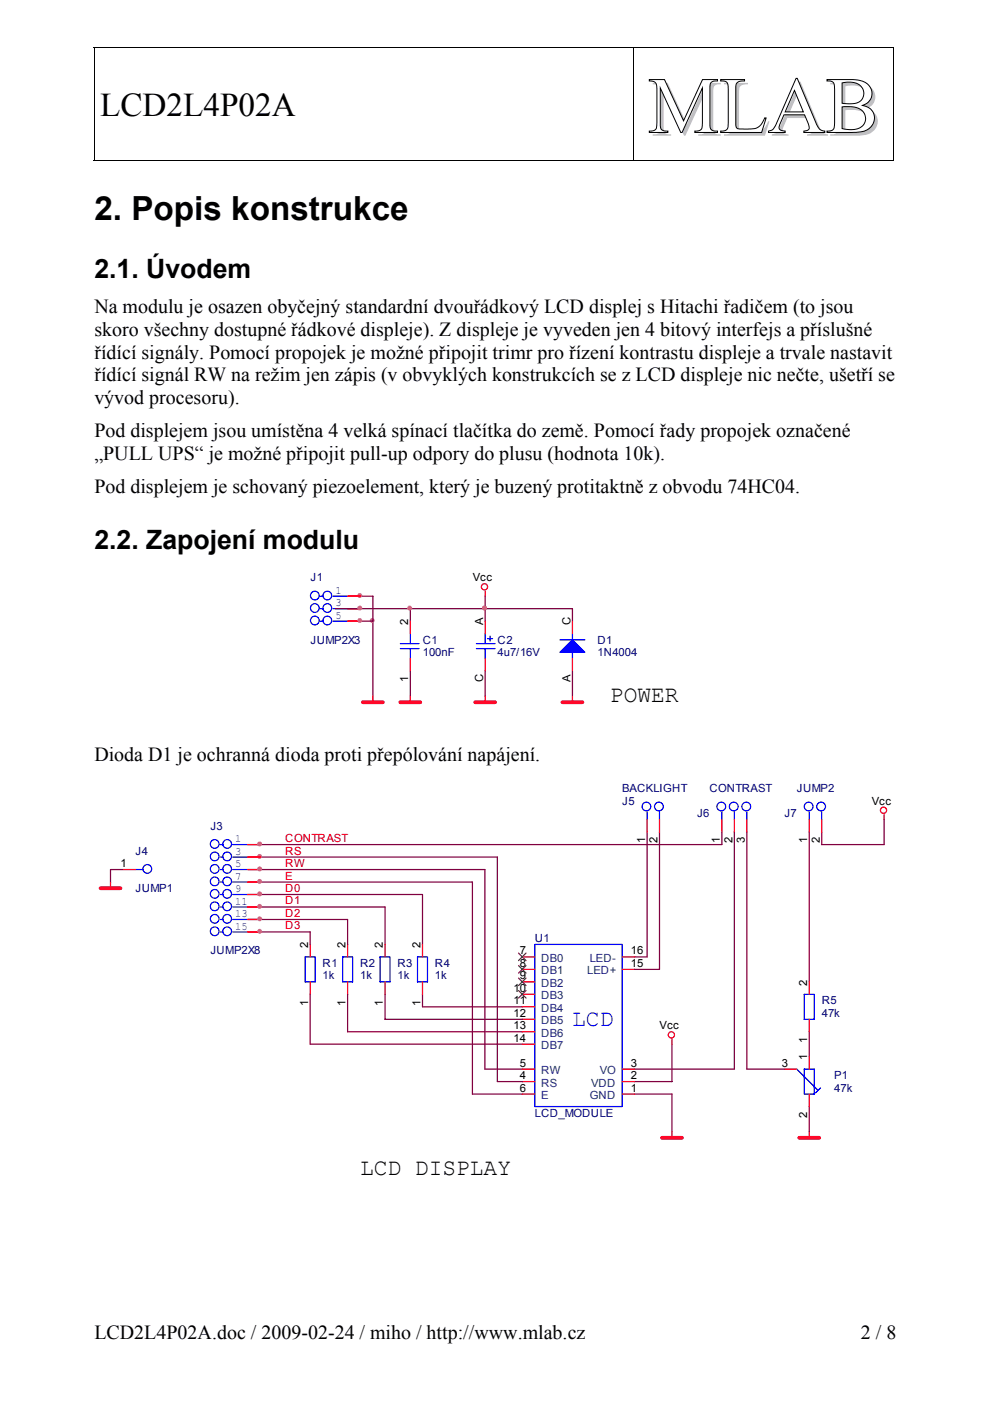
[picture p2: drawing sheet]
<svg xmlns="http://www.w3.org/2000/svg" width="210mm" height="297mm" viewBox="0 0 210 297" stroke-linecap="round" stroke-linejoin="round" font-family="sans-serif">
<g fill="#fff" stroke="#000" stroke-width=".21">
<path d="M137.7 16.9h3.2l4 8.7 4-8.7h3.2v.3a1.17 1.17 0 0 0-1.6 1.2v8.2a1.16 1.16 0 0 0 1.6 1.2v.3h-4.8v-.3a1.29 1.29 0 0 0 1.3-.3 1.29 1.29 0 0 0 .3-1.4v-7.5l-4.3 9.5h-.3l-4.3-9.5v8a1.14 1.14 0 0 0 1.6 1.2v.3h-3.9v-.3a1.29 1.29 0 0 0 1.3-.3 1.29 1.29 0 0 0 .3-1.4v-7.3a1.32 1.32 0 0 0-1.6-1.6z" fill-rule="evenodd"/>
<path d="M152.8 16.9h5.1v.3a1.36 1.36 0 0 0-1.9 1.2v8a.77 .77 0 0 0 .8 .9h2.3a2.71 2.71 0 0 0 2.8-1.8l.3-.5h.2l-.9 3.1h-8.7v-.3a1.32 1.32 0 0 0 1.6-1.7v-7.7a1.15 1.15 0 0 0-1.6-1.2z" fill-rule="evenodd"/>
<path d="M168.8 16.6h.2l4 9.3a2.25 2.25 0 0 0 1.9 1.9v.3h-4.5v-.3a.92 .92 0 0 0 1.1-.4 .92 .92 0 0 0-.1-1.1l-.8-2h-4.4l-.7 1.8a.96 .96 0 0 0 .1 1.5l.9 .2v.3h-3.6v-.3a2.38 2.38 0 0 0 1.9-2zM168.4 19.2l-1.9 4.5h3.8z" fill-rule="evenodd"/>
<path d="M175.3 16.9h5.5a4 4 0 0 1 3.9 2 2.59 2.59 0 0 1-1.8 3.5 2.77 2.77 0 0 1 2.5 2.7 2.77 2.77 0 0 1-2.5 2.8l-1.4 .2h-6.2v-.3a1.31 1.31 0 0 0 1.4-.4 1.31 1.31 0 0 0 .3-1.3v-7.2a1.3 1.3 0 0 0-.3-1.4 1.3 1.3 0 0 0-1.4-.3zM178.5 17.6v4.3a5.6 5.6 0 0 0 3.9-.5 2.31 2.31 0 0 0 .5-2.5 2.31 2.31 0 0 0-2.2-1.4l-1.1-.1zM178.5 22.7v4.6a4.3 4.3 0 0 0 4.6-.8 2.42 2.42 0 0 0-2-3.8z" fill-rule="evenodd"/>
</g>
<path d="M19.9 10h.2v.2h-.2zM189.4 10h.2v.2h-.2zM189.4 33.9h.2v.2h-.2z" fill="#000"/>
<path d="M19.9 10.1h169.7M20 10.2v23.9M134.3 10.2v23.9M189.5 10.2v23.9M19.9 34h114.3M134.4 34h55" fill="none" stroke="#000" stroke-width=".21"/>
<g fill="none" stroke="#800040" stroke-width=".26">
<path d="M71.1 129.1h50.3v2.6M76.4 126.4h2.7v21.2M76.4 131.7h2.7M87 129.1v2.6M102.9 126.4v5.3M87 142.3v5.3M102.9 142.3v5.3M121.4 142.3v5.3M137.2 176.4v26.5h-2.6M139.8 176.4v29.1h-5.2M153.1 176.4v2.7h-97.9M155.7 176.4v50.3h-21.1"/>
<path d="M158.3 176.4v50.3h8M171.6 176.4v31.8M187.5 173.8v5.3h-13.3v-2.7M26.1 184.4h-2.7v2.6M55.2 181.7h50.3v47.6h5.2M55.2 189.7h34.4v10.5M55.2 184.4h47.6v42.3h7.9M55.2 192.3h26.4v7.9M55.2 187h45v45h10.5M55.2 194.9h18.5v5.3M55.2 197.6h10.6v2.6M65.8 210.8v10.6h44.9"/>
<path d="M73.7 210.8v8h37M81.6 210.8v5.3h29.1M89.6 210.8v2.7h21.1M171.6 218.8v5.2M134.6 232h7.9v7.9M142.5 221.4v7.9h-7.9M171.6 234.6v5.3"/>
</g>
<g fill="#f0f" stroke="#f0f" stroke-width=".26">
<circle cx="102.7" cy="128.9" r=".39"/>
<circle cx="78.9" cy="131.6" r=".39"/>
<circle cx="86.9" cy="128.9" r=".39"/>
<circle cx="76.3" cy="126.3" r=".39"/>
<circle cx="76.3" cy="131.6" r=".39"/>
<circle cx="76.3" cy="128.9" r=".39"/>
<circle cx="55" cy="181.6" r=".39"/>
<circle cx="55" cy="184.2" r=".39"/>
<circle cx="55" cy="194.8" r=".39"/>
<circle cx="55" cy="197.5" r=".39"/>
<circle cx="55" cy="186.9" r=".39"/>
<circle cx="55" cy="178.9" r=".39"/>
<circle cx="55" cy="189.5" r=".39"/>
<circle cx="55" cy="192.2" r=".39"/>
</g>
<g fill="none" stroke="#f00" stroke-width=".26">
<path d="M73.8 126.4h2.6M73.8 129.1h2.6M73.8 131.7h2.6M87 131.7v2.6M87 139.6v2.7M102.9 125.3v1.1M102.9 131.7v2.6M102.9 139.6v2.7M121.4 131.7v2.6M121.4 139.6v2.7M79.1 147.6v1.3M87 147.6v1.3"/>
<path d="M102.9 147.6v1.3M121.4 147.6v1.3M52.5 179.1h2.7M137.2 173.8v2.6M139.8 173.8v2.6M153.1 173.8v2.6M155.7 173.8v2.6M158.3 173.8v2.6M171.6 173.8v2.6M174.2 173.8v2.6M187.5 172.7v1.1M23.4 187v1.3"/>
<path d="M26.1 184.4h2.6M52.5 181.7h2.7M52.5 184.4h2.7M52.5 187h2.7M52.5 189.7h2.7M52.5 192.3h2.7M52.5 194.9h2.7M52.5 197.6h2.7M65.8 200.2v2.7M65.8 208.2v2.6M73.7 200.2v2.7M73.7 208.2v2.6"/>
<path d="M81.6 200.2v2.7M81.6 208.2v2.6M89.6 200.2v2.7M89.6 208.2v2.6M110.7 202.9h2.7M110.7 205.5h2.7M110.7 208.2h2.7M110.7 210.8h2.7M110.7 213.5h2.7M110.7 216.1h2.7M110.7 218.8h2.7M131.9 202.9h2.7"/>
<path d="M131.9 205.5h2.7M171.6 208.2v2.6M171.6 216.1v2.7M110.7 226.7h2.7M110.7 232h2.7M110.7 229.3h2.7M110.7 221.4h2.7M131.9 226.7h2.7M131.9 232h2.7M131.9 229.3h2.7M142.5 220.3v1.1M142.5 239.9v1.3"/>
<path d="M166.3 226.7h2.6M171.6 224v2.7M171.6 232v2.6M171.6 239.9v1.3"/>
<circle cx="102.7" cy="124.4" r=".66"/>
<circle cx="187.3" cy="171.8" r=".66"/>
<circle cx="142.3" cy="219.4" r=".66"/>
</g>
<path d="M76.9 148.9h4.3M84.9 148.9h4.2M100.8 148.9h4.2M119.3 148.9h4.2M21.3 188.3h4.2M140.4 241.2h4.2M169.5 241.2h4.2" fill="none" stroke="#f00" stroke-width=".79"/>
<g fill="none" stroke="#00f" stroke-width=".26">
<path d="M67.9 126.4h.6M67.9 129.1h.6M67.9 131.7h.6M70.6 126.4h3.2M70.6 129.1h3.2M70.6 131.7h3.2M84.9 137.5h3.9M84.9 136.5h3.9M87 134.3v2.2M87 137.5v2.1M101 137.5h4M101 136.5h4"/>
<path d="M102.9 134.3v2.2M102.9 137.5v2.1M103.4 135.4h1M103.9 134.9v1M118.7 135.7h5.3M121.4 134.3v1.4M121.4 138.3v1.3M46.7 179.1h.5M49.4 179.1h3.1M137.2 172.2v1.6M139.8 172.2v1.6M153.1 172.2v1.6"/>
<path d="M155.7 172.2v1.6M158.3 172.2v1.6M171.6 172.2v1.6M174.2 172.2v1.6M28.7 184.4h1.6M46.7 181.7h.5M46.7 184.4h.5M46.7 187h.5M46.7 189.7h.5M46.7 192.3h.5M46.7 194.9h.5M46.7 197.6h.5"/>
<path d="M49.4 181.7h3.1M49.4 184.4h3.1M49.4 187h3.1M49.4 189.7h3.1M49.4 192.3h3.1M49.4 194.9h3.1M49.4 197.6h3.1M64.7 202.9h2.1v5.3h-2.1zM72.6 202.9h2.2v5.3h-2.2zM80.6 202.9h2.1v5.3h-2.1zM88.5 202.9h2.1v5.3h-2.1zM113.4 200.2h18.5v34.4h-18.5z"/>
<path d="M170.5 210.8h2.1v5.3h-2.1zM168.9 226.7l4.5 4.5M170.5 226.7h2.1v5.3h-2.1zM174 230.7l-1.1 1"/>
<circle cx="66.7" cy="128.9" r=".92"/>
<circle cx="66.7" cy="126.3" r=".92"/>
<circle cx="66.8" cy="131.6" r=".92"/>
<circle cx="69.4" cy="126.3" r=".92"/>
<circle cx="69.4" cy="128.9" r=".92"/>
<circle cx="69.4" cy="131.6" r=".92"/>
<circle cx="45.5" cy="178.9" r=".92"/>
<circle cx="48.2" cy="178.9" r=".92"/>
<circle cx="137.1" cy="171" r=".92"/>
<circle cx="139.7" cy="171" r=".93"/>
<circle cx="152.9" cy="171" r=".93"/>
<circle cx="155.6" cy="171" r=".93"/>
<circle cx="158.2" cy="171" r=".93"/>
<circle cx="171.5" cy="171" r=".93"/>
<circle cx="174.1" cy="171" r=".93"/>
<circle cx="31.2" cy="184.2" r=".92"/>
<circle cx="45.5" cy="186.9" r=".92"/>
<circle cx="45.5" cy="184.2" r=".92"/>
<circle cx="45.5" cy="192.2" r=".92"/>
<circle cx="45.5" cy="189.5" r=".92"/>
<circle cx="45.5" cy="181.6" r=".92"/>
<circle cx="45.5" cy="194.8" r=".92"/>
<circle cx="45.5" cy="197.5" r=".92"/>
<circle cx="48.2" cy="186.9" r=".92"/>
<circle cx="48.2" cy="184.2" r=".92"/>
<circle cx="48.2" cy="189.5" r=".92"/>
<circle cx="48.2" cy="192.2" r=".92"/>
<circle cx="48.2" cy="181.6" r=".92"/>
<circle cx="48.2" cy="194.8" r=".92"/>
<circle cx="48.2" cy="197.5" r=".92"/>
</g>
<path d="M118.7 138.3l2.7-2.6 2.6 2.6z" fill-rule="evenodd" fill="#00f" stroke="#00f" stroke-width=".26"/>
<path d="M109.9 202.1l1.6 1.6M109.9 204.7l1.6 1.6M109.9 207.4l1.6 1.6M109.9 210l1.6 1.6M111.5 202.1l-1.6 1.6M111.5 204.7l-1.6 1.6M111.5 207.4l-1.6 1.6M111.5 210l-1.6 1.6" fill="none" stroke="#804000" stroke-width=".26"/>
<text font-size="16.9" fill="#c0c0c0" x="138.1" y="28.8">MLAB</text>
<g font-size="7">
<text x="21.2" y="24.6">LCD2L4P02A</text>
<text x="20" y="46.6">2. Popis konstrukce</text>
</g>
<g font-size="5.7">
<text x="20" y="59">2.1. Úvodem</text>
<text x="20" y="116.5">2.2. Zapojení modulu</text>
</g>
<g font-size="5">
<text x="129.3" y="148.9">POWER</text>
<text x="76.3" y="249.2">LCD DISPLAY</text>
</g>
<text font-size="5" fill="#00f" x="121.3" y="217.5">LCD</text>
<g font-size="4.2">
<text x="20" y="71.1">skoro všechny dostupné řádkové displeje). Z displeje je vyveden jen 4 bitový interfejs a příslušné</text>
<text x="20" y="66.3">Na modulu je osazen obyčejný standardní dvouřádkový LCD displej s Hitachi řadičem (to jsou</text>
<text x="20" y="76">řídící signály. Pomocí propojek je možné připojit trimr pro řízení kontrastu displeje a trvale nastavit</text>
<text x="20" y="80.9">řídící signál RW na režim jen zápis (v obvyklých konstrukcích se z LCD displeje nic nečte, ušetří se</text>
<text x="20" y="85.7">vývod procesoru).</text>
<text x="20" y="92.7">Pod displejem jsou umístěna 4 velká spínací tlačítka do země. Pomocí řady propojek označené</text>
<text x="20" y="97.6">„PULL UPS“ je možné připojit pull-up odpory do plusu (hodnota 10k).</text>
<text x="20" y="104.6">Pod displejem je schovaný piezoelement, který je buzený protitaktně z obvodu 74HC04.</text>
<text x="20" y="161.4">Dioda D1 je ochranná dioda proti přepólování napájení.</text>
<text x="20" y="283.9">LCD2L4P02A.doc / 2009-02-24 / miho / http://www.mlab.cz</text>
<text x="182.5" y="283.9">2 / 8</text>
</g>
<g font-size="2.4" fill="#000080">
<text x="65.8" y="123.2">J1</text>
<text x="65.8" y="136.5">JUMP2X3</text>
<text x="89.6" y="136.5">C1</text>
<text x="105.5" y="136.5">C2</text>
<text x="126.7" y="136.5">D1</text>
<text x="89.6" y="139.1">100nF</text>
<text x="105.5" y="139.1">4u7/16V</text>
<text x="126.7" y="139.1">1N4004</text>
<text x="131.9" y="168">BACKLIGHT</text>
<text x="150.4" y="168">CONTRAST</text>
<text x="169" y="168">JUMP2</text>
<text x="131.9" y="170.6">J5</text>
<text x="147.8" y="173.2">J6</text>
<text x="166.3" y="173.2">J7</text>
<text x="44.6" y="175.9">J3</text>
<text x="28.7" y="181.2">J4</text>
<text x="28.7" y="189.1">JUMP1</text>
<text x="44.6" y="202.4">JUMP2X8</text>
<text x="113.4" y="199.7">U1</text>
<text x="68.4" y="205">R1</text>
<text x="68.4" y="207.6">1k</text>
<text x="76.3" y="205">R2</text>
<text x="76.3" y="207.6">1k</text>
<text x="84.3" y="205">R3</text>
<text x="84.3" y="207.6">1k</text>
<text x="92.2" y="205">R4</text>
<text x="92.2" y="207.6">1k</text>
<text x="174.2" y="212.9">R5</text>
<text x="174.2" y="215.6">47k</text>
<text x="176.9" y="228.8">P1</text>
<text x="176.9" y="231.5">47k</text>
<text x="113.4" y="236.7">LCD_MODULE</text>
</g>
<g font-size="2.4" fill="#00f">
<text x="71.1" y="125.9">1</text>
<text x="71.1" y="128.5">3</text>
<text x="71.1" y="131.2">5</text>
<text x="49.9" y="178.6">1</text>
<text x="49.9" y="181.2">3</text>
<text x="49.9" y="183.9">5</text>
<text x="49.9" y="186.5">7</text>
<text x="49.9" y="189.1">9</text>
<text x="49.9" y="191.8">11</text>
<text x="49.9" y="194.4">13</text>
<text x="49.9" y="197.1">15</text>
</g>
<g font-size="2.4">
<text x="100.2" y="123.2">Vcc</text>
<text x="86.6" y="132.5" transform="rotate(-90 86.6 132.5)">2</text>
<text x="102.4" y="132.5" transform="rotate(-90 102.4 132.5)">A</text>
<text x="120.9" y="132.5" transform="rotate(-90 120.9 132.5)">C</text>
<text x="86.6" y="144.7" transform="rotate(-90 86.6 144.7)">1</text>
<text x="102.4" y="144.7" transform="rotate(-90 102.4 144.7)">C</text>
<text x="120.9" y="144.7" transform="rotate(-90 120.9 144.7)">A</text>
<text x="184.8" y="170.6">Vcc</text>
<text x="136.8" y="178.8" transform="rotate(-90 136.8 178.8)">1</text>
<text x="139.4" y="178.8" transform="rotate(-90 139.4 178.8)">2</text>
<text x="152.6" y="178.8" transform="rotate(-90 152.6 178.8)">1</text>
<text x="155.3" y="178.8" transform="rotate(-90 155.3 178.8)">2</text>
<text x="157.9" y="178.8" transform="rotate(-90 157.9 178.8)">3</text>
<text x="171.2" y="178.8" transform="rotate(-90 171.2 178.8)">1</text>
<text x="173.8" y="178.8" transform="rotate(-90 173.8 178.8)">2</text>
<text x="25.6" y="183.8">1</text>
<text x="65.3" y="201" transform="rotate(-90 65.3 201)">2</text>
<text x="73.3" y="201" transform="rotate(-90 73.3 201)">2</text>
<text x="81.2" y="201" transform="rotate(-90 81.2 201)">2</text>
<text x="89.1" y="201" transform="rotate(-90 89.1 201)">2</text>
<text x="110.2" y="202.4">7</text>
<text x="133.8" y="202.4">16</text>
<text x="110.2" y="205">8</text>
<text x="110.2" y="207.6">9</text>
<text x="133.8" y="205">15</text>
<text x="171.2" y="209" transform="rotate(-90 171.2 209)">2</text>
<text x="65.3" y="213.2" transform="rotate(-90 65.3 213.2)">1</text>
<text x="73.3" y="213.2" transform="rotate(-90 73.3 213.2)">1</text>
<text x="81.2" y="213.2" transform="rotate(-90 81.2 213.2)">1</text>
<text x="89.1" y="213.2" transform="rotate(-90 89.1 213.2)">1</text>
<text x="108.9" y="210.3">10</text>
<text x="108.9" y="212.9">11</text>
<text x="108.9" y="215.6">12</text>
<text x="108.9" y="218.2">13</text>
<text x="108.9" y="220.9">14</text>
<text x="139.8" y="218.2">Vcc</text>
<text x="171.2" y="221.1" transform="rotate(-90 171.2 221.1)">1</text>
<text x="110.2" y="226.2">5</text>
<text x="133.8" y="226.2">3</text>
<text x="165.8" y="226.2">3</text>
<text x="171.2" y="224.8" transform="rotate(-90 171.2 224.8)">1</text>
<text x="110.2" y="228.8">4</text>
<text x="110.2" y="231.5">6</text>
<text x="133.8" y="231.5">1</text>
<text x="133.8" y="228.8">2</text>
<text x="171.2" y="237" transform="rotate(-90 171.2 237)">2</text>
</g>
<g font-size="2.4" fill="#f00">
<text x="60.5" y="178.5">CONTRAST</text>
<text x="60.5" y="183.8">RW</text>
<text x="60.5" y="181.2">RS</text>
<text x="60.5" y="189.1">D0</text>
<text x="60.5" y="186.5">E</text>
<text x="60.5" y="191.8">D1</text>
<text x="60.5" y="197.1">D3</text>
<text x="60.5" y="194.4">D2</text>
</g>
<g font-size="2.4" fill="#004080">
<text x="114.7" y="203.9">DB0</text>
<text x="125" y="203.9">LED-</text>
<text x="114.7" y="206.6">DB1</text>
<text x="114.7" y="209.2">DB2</text>
<text x="124.5" y="206.6">LED+</text>
<text x="114.7" y="211.9">DB3</text>
<text x="114.7" y="214.5">DB4</text>
<text x="114.7" y="217.2">DB5</text>
<text x="114.7" y="219.8">DB6</text>
<text x="114.7" y="227.8">RW</text>
<text x="114.7" y="222.5">DB7</text>
<text x="127.1" y="227.8">VO</text>
<text x="114.7" y="230.4">RS</text>
<text x="114.7" y="233">E</text>
<text x="125" y="233">GND</text>
<text x="125.3" y="230.4">VDD</text>
</g>
</svg>
